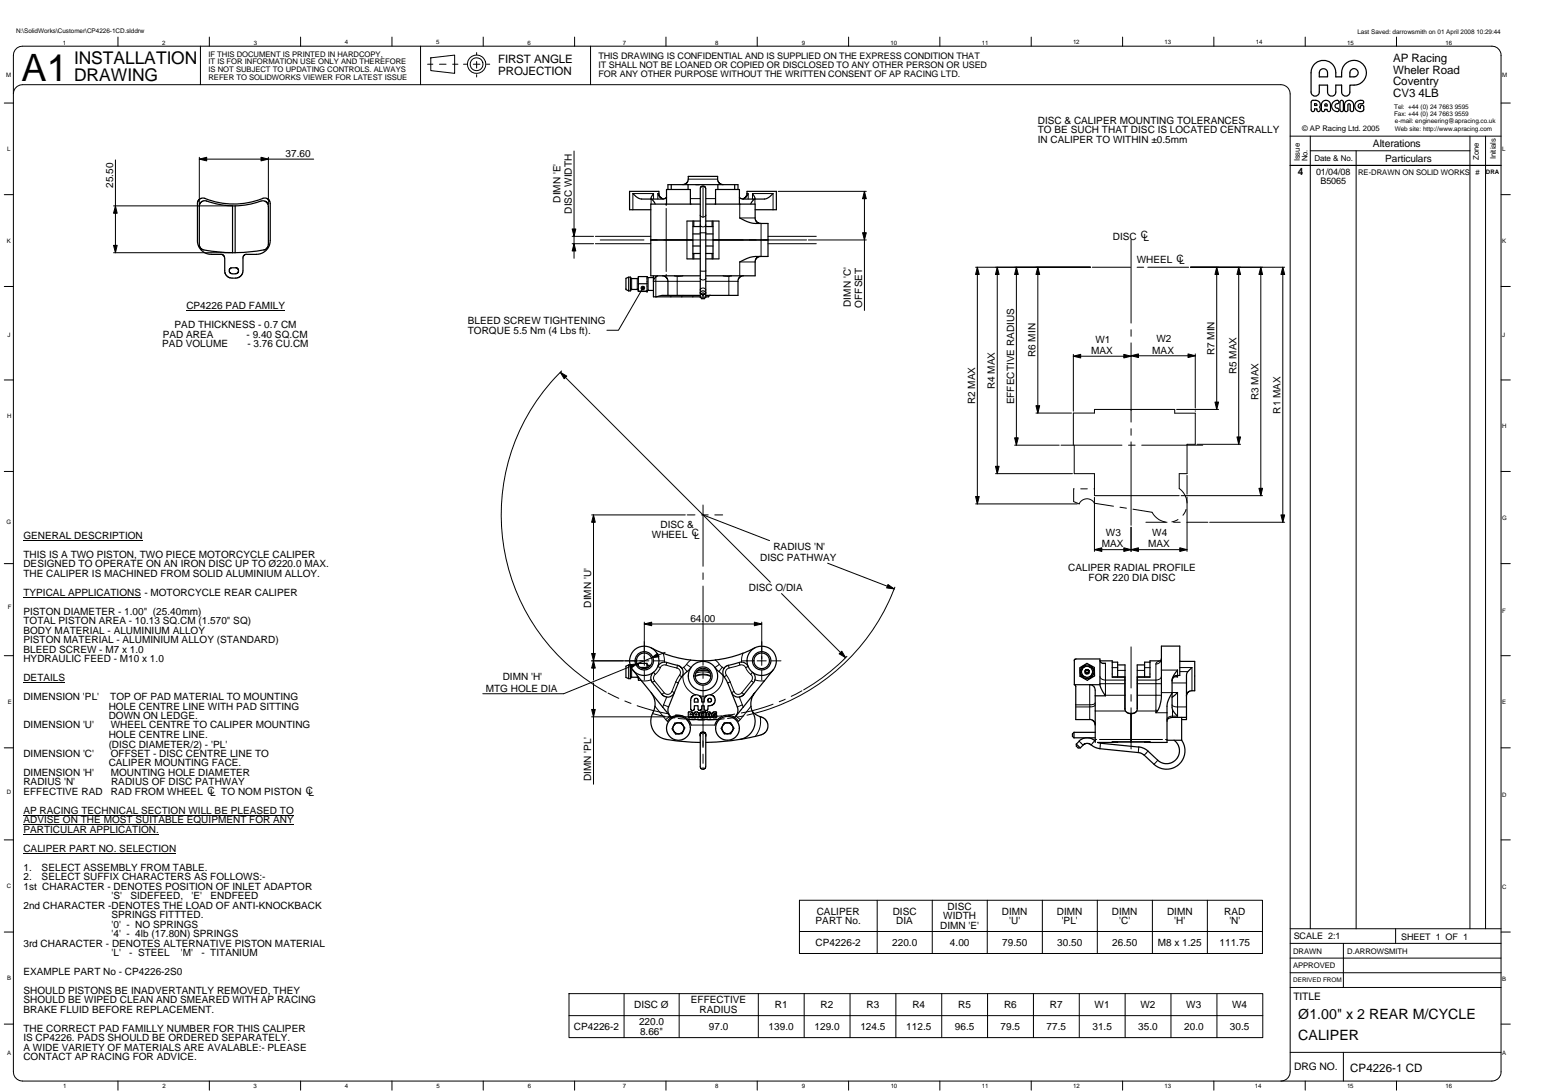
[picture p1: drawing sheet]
<svg xmlns="http://www.w3.org/2000/svg" width="297mm" height="210mm" viewBox="0 0 297 210" stroke-linecap="round" stroke-linejoin="round" font-family="sans-serif">
<g fill="none" stroke="#000" stroke-width=".19">
<path d="M.8 19.8h1.8M2.6 18.1a1.76 1.76 0 0 1 1.7-1.8h242.3a1.78 1.78 0 0 1 1.8 1.8v188.2a1.78 1.78 0 0 1-1.8 1.8M3.2 9.3l1.1-.4h282.9a1.75 1.75 0 0 1 1.8 1.7v195.7a1.76 1.76 0 0 1-1.8 1.8h-282.9a1.77 1.77 0 0 1-1.7-1.8v-195.7a1.79 1.79 0 0 1 .6-1.3zM22.7 7.1v1.8M38.6 8.9v7.4M40.3 7.1v1.8M57.9 7.1v1.8M75.5 7.1v1.8M81 8.9v7.4M82.3 12.4h1M82.9 11.1l4.6-.5v3.5l-4.6-.5zM84.6 12.4h1.3"/>
<path d="M87.1 12.4h1.1M89.2 12.4h.6M91.1 12.4h1.3M91.8 10.1v.5M91.8 11.8v1.3M91.8 14.4v.4M93 7.1v1.8M93.7 12.4h.6M110.6 7.1v1.8M113.7 8.9v7.4M128.2 7.1v1.8M145.8 7.1v1.8"/>
<path d="M163.4 7.1v1.8M180.9 7.1v1.8M198.5 7.1v1.8M216.1 7.1v1.8M233.7 7.1v1.8M251.3 7.1v1.8M268.8 7.1v1.8M289 19.8h1.7M.8 37.5h1.8M21.9 39.6h22.8M22.2 30.8v17.8M38.4 30.6h22"/>
<path d="M38.4 30.3v9M51.7 30.3v9M110.5 29.1v20.6M125.3 38.3v1M125.8 38.3v-1h-4v3.1M126.8 37.3h-.2v1M127.9 38.2h.4M128.2 39.3v.3M128.3 39.3h-.1M132.5 34.5h5.7M132.9 38.2h1.9M135.3 35.8v6"/>
<path d="M135.9 38.2h1.8M142.3 38.2h.4M142.3 39.3h.2M142.4 39.3v2.7h3M143.8 37.3h.2v1M144.9 38.3v-1h3.9v3.1M145.3 38.3v1M149.8 36.8h17M166.4 36.8v23M248.3 31.8h40.7M248.4 26.2h40.6M252.2 29h30.8"/>
<path d="M252.2 26.2v152.6M261.1 29v149.8M283 26.2v152.6M286 26.2v152.6M289 37.5h1.7M.8 55.1h1.8M21.9 48.6h22.8M35.9 59.8h19M110.1 46.9h4.2M110.1 45.5h4.2M114.6 46.9h10.7M114.6 45.5h10.7"/>
<path d="M115.5 46.2h8.5M121.6 53.6v2.1M122.7 53.6v2.1M123.8 55.4l-4.7 8.2h-2.3M124.8 53.4v2.5M125.2 46.2h1.3M126.3 53.3v.8h-.5M127.8 46.2h15.2M128.2 40.1v12.2M128.2 52.8v.3M129.2 56.9v.2M130.4 53.2v.9"/>
<path d="M130.4 54.1h-4.1v3M130.4 54.1v2.8M130.4 54.1h4.4M131.5 56.9l-.2 .2M132.2 42.5v7.3M133.4 56.9v.2M134.8 41.4l.1 .2 .4 .2M134.8 43.3a.57 .57 0 0 0 .5 .4 .57 .57 0 0 0 .6-.4M134.8 44.8h1.1M134.8 52.1h1.1M134.8 53.6a.58 .58 0 0 0 .5 .3 .58 .58 0 0 0 .6-.3M134.8 55.8a.56 .56 0 0 1 .5-.4 .56 .56 0 0 1 .6 .4"/>
<path d="M135.3 56.7v.5M135.9 41.4l-.1 .2-.5 .2M138.4 42.5v7.3M140.3 53.2v.9h-4.4M142.1 54.1h-1.8v2.8M144.3 46.2h1.3M145.4 50.4h-3v2.7M146.5 43v6.4M146.8 46.2h8.5M147.8 46.9h9.3M147.8 45.5h9.3M155.6 46.2h11.2"/>
<path d="M187.8 51.4h22.1M188.1 51.4v45.6M192 51.4v39.8M195.7 51.4v34.3M199.8 51.4v28.1M210.3 51.4h7.3M217.7 46.1v16.1M218.9 51.4h1.3M221 51.4h7.8M234.2 51.4v27.4M238.5 51.4v34.1M242.7 51.4v44"/>
<path d="M246.9 51.4v49.1M247.3 51.4h-18.1M289 55.1h1.7M.8 73.1h1.8M107.9 71.6l40.4 40.5M108.1 71.4a38.9 38.9 0 0 0 8.6 61.8M199.4 79.5h6.9M206.6 68.2v10.9M206.6 68.6h11.1M217.7 68.5h12.4M217.7 78.8h.1M217.7 63.5v1.2"/>
<path d="M217.7 66v15.2M226.5 78.8h8.1M230.1 68.1v10.4M230.1 79.1v.1M289 73.1h1.7M.8 90.7h1.8M113.9 99.1h18M114.3 99.1v31.8M132.3 99.1h1.5M135.1 99.1h1.2M135.3 97.2v11.8M135.3 99.1l12.8 5"/>
<path d="M137.6 99.1h1.5M187.8 97h19.6M191.6 91.2h14.9M195.3 85.7h8.6M204.3 85.7h11.7M206.6 85.7v-6.2h4.1v-.7h15.4v.7h4v6h-1.6v5.7h-1.5v2.8a3.7 3.7 0 0 1 1.5 2.8M206.8 94.1l-.1 2.4 1 .5a1.64 1.64 0 0 1 1.5-1 1.64 1.64 0 0 1 1.5 .9l3.7 .5M206.8 85.7v5.5h3.9v4.2h16.3M208 94.1h1.3M210.6 94.1h.1M210.7 95.7v10.4M215.6 97.6l1.2 .2"/>
<path d="M217.3 85.7h1.2M217.7 82.5v1.3M217.7 85v16.1M218.1 98l3.7 .6a3.6 3.6 0 0 0 2.5 1.9M219.8 85.7h11.7M226.8 100l-1.2 .4M227.4 95.4h15.7M228.3 98l-.6 1.2M228.5 91.5v3.6M228.5 95.7v10.4M230.5 85.5h8.3M289 90.7h1.7"/>
<path d="M.8 108.5h1.8M4.5 104h23M4.5 115h22.7M124 119.7v8.4M135.3 110.3v1.2M135.3 112.8v15.2M146.6 119.7v8.4M150.4 114.2l12.4 12.4M159.3 108.4l12.8 4.9M172.3 113a39.5 39.5 0 0 1-26.9 24.3M210.7 105.8h17.8M217.7 101.5v4.6"/>
<path d="M220.6 100.5h4.1M225.9 100.5h1.3M228.5 100.5h4M232.9 100.5h14.4M289 108.5h1.7M.8 126.2h1.8M4.5 131.4h8.1M113.9 127.2h11M113.9 138h21.1M114.3 131.4v19.5M117 133.4l2.1 1M120.3 134.9l1.2 .5"/>
<path d="M121.6 128.6v1.7M122.7 135.8l2.8 .9 3.3 .7M122.7 130v.3M124 128.9v2M124 120.1h22.6M124.8 128.1v.4M125.3 130.9l-.7 .1h-1.1M125.6 131.4l.4-.4 1.8 2.3M125.6 137.4l2.4 .5M125.8 127.2h1.9M125.8 129.4l.3 .4M126.1 135.9l2.1 2.6"/>
<path d="M126.1 129.8a.9 .9 0 0 0-.1 1.2M126.6 128.3l.5 .2M127.1 128.5l-1 1.3M127.6 125.7l.3 1.7M127.7 135.7l-.1 .4M127.7 135.7l1 .4M128 125.6l-19.5 7.9h-15.6M128.2 138.5l.3 .3M128.2 128l2.1 .6M128.2 128a.88 .88 0 0 0-1.1 .5M128.4 134.2l-.7 1.5M128.4 127.5l-.2 .5"/>
<path d="M128.7 138l1.2 .2M129 137.8l-.8 .7M129.3 133.1l.5 .2M129.3 133.1a.87 .87 0 0 1-1.5 .2l-.4 .3M130.1 137.6l1.2 .1M130.1 131.3l-.8 1.8M130.1 131.3l.5 .1M130.3 128.6a.89 .89 0 0 1 .5 1.4M130.4 128.1l-.1 .5M130.6 138.3l1.2 .1M130.8 130l.4 .3M130.8 130l-.7 1.3"/>
<path d="M131.3 128.7l.3-.3 .7 .9M131.4 130a3.9 3.9 0 0 0 2.5 3.7M132.2 127.9l-.6 .5M132.2 127.9l.8 .6M132.4 138.5h1.3M132.9 127l-.7 .9M133.1 139.6h4.5M133.8 130.2a3.4 3.4 0 0 1 3 0M133.8 130.1a3.7 3.7 0 0 1 3 0M133.9 129.5a4.2 4.2 0 0 1 2.8 0M134.2 129.2l1-.2 1.3 .2M134.3 138.6h1.3"/>
<path d="M134.7 133.9h1.3M135.3 129.3v1.3M135.3 131.8v11.8M137.5 138.5l-1.3 .1M137.7 127l.3 .3a.44 .44 0 0 1 .4 .5 .44 .44 0 0 1-.4 .4l-.4 .3M138.5 127.9l.5 .5M138.9 137.8l-3.1 .1-3.2-.1M139 128.4l-.6 .9M139 128.4l.4 .3M139.2 130a3.9 3.9 0 0 1-2.4 3.7M139.4 138.3l-1.2 .2M139.8 130l.8 1.3"/>
<path d="M139.8 130l-.4 .3M140.2 128.1l.2 .5M140.4 128.6a.89 .89 0 0 0-.6 1.4M140.6 131.3l-.5 .1M140.6 131.3l.7 1.8M141.3 138.1l-1.2 .2M141.3 133.1a.88 .88 0 0 0 1.5 .2M141.3 133.1l-.5 .2M141.5 137.4l-1.3 .2M142.3 127.5l.1 .5-2 .6M142.3 134.2l.6 1.5-1 .4M142.4 128a1.11 1.11 0 0 1 1.2 .5l.4-.2"/>
<path d="M142.5 138.5l-.3 .3M142.8 133.3l.4 .3M142.9 127.2h2M142.9 135.7l.2 .4M143 125.7l-.3 1.7M143.2 137.8l-1.3 .2M143.5 128.5l.6 .9 .4 .4M144.5 129.8a.9 .9 0 0 1 .1 1.2M144.6 135.9l-2.1 2.6-.8-.7M144.6 131l.5 .4M144.6 131l-1.8 2.3M144.9 129.4l-.4 .4"/>
<path d="M145.1 137.4l-1.3 .2M145.3 130.9l.7 .1h1.1M145.8 127.2h1.7M146.3 137.9a4.6 4.6 0 0 1-.9 3.8M146.6 128.9v2M148.4 127.2h1.9M148.8 135.5l-2.8 1-3.3 .7M151.2 134.6l-1.2 .5M154.4 132.9l-2.1 1.1M163 126.3a38.8 38.8 0 0 1-8.3 6.5M207.1 136.1h2.7v2.4M207.1 135.7h2.7v.4a1.03 1.03 0 0 0 1-.4"/>
<path d="M209.8 131.8v3.9a.94 .94 0 0 0 1-.4M210.8 136.8h5.9M211.7 131.6h1.1M211.7 130.2a.97 .97 0 0 0 1.1 .7M212.2 127.7h.6v3.2M212.8 131.6l-.1 2.2M212.8 130.9v.7M212.8 131.6h3.8M212.8 130.9h3.8M214.1 128.5h1.1M214.1 130.4h2.5M215.2 129h1.4"/>
<path d="M216.6 136.4h.1M216.6 133.8h-3.8v.1M217.6 137.3v.1M217.7 124.5v7.9M217.7 133.7v1.3M217.7 136.2v7.9M217.9 137.3v.1M218.8 136.8h3.7v.4h2.2M218.9 136.4h.1M218.9 129h1.4M218.9 133.8h3.6v3h.3M218.9 131.6h3.6v2.2h1.1"/>
<path d="M218.9 130.9h3.6M218.9 130.4h2.5M220.3 128.5h1.1M222.5 130.9v.7h1.1M222.5 127.8v3.1M223.6 130.2a.97 .97 0 0 1-1.1 .7M223.6 126.8a1.05 1.05 0 0 1-1.1 1M223.6 127.2a.81 .81 0 0 0-1.1 .6M223.6 133.3h2M223.6 129h3.1v1.3h-.7M225.6 131.4h2.8M225.6 135.7a1.03 1.03 0 0 0 1.1 .4"/>
<path d="M225.6 133.3h1.1v2.8M225.7 136.6v1.2a.9 .9 0 0 0-1 .7M226.7 136.1h1.7M226.7 136.1v1.7h-1v.3M227.1 129.3h1.6M227.1 128.5h2.4v4.4M289 126.2h1.7M.8 143.9h1.8M4.5 156.9h52.1M4.5 158.7h52.1M135.3 147.7v.4M135.3 145.1v1.8"/>
<path d="M135.3 142.6v1.3M135.3 140.9v.4M207.7 142.7l.8 .7M210.8 142.6l-.7 .8M210.8 142.3h.3M211.7 142.3h12.1M211.9 143l-.2 1.1M214.1 142.8h7.3M219.2 143.8l-.1 1M221 144.6l-.7 .8M222.9 146.3l-.7 .8M224.4 142.3h.3"/>
<path d="M289 143.9h1.7M.8 179.4h1.8M.8 161.6h1.8M4.5 160.6h26.1M4.5 164.2h29.4M153.9 173.3h89.1v10.2h-89.1zM153.9 179.3h89.1M168.9 173.3v10.2M179.5 173.3v10.2M190.1 173.3v10.2M200.7 173.3v10.2M211.2 173.3v10.2"/>
<path d="M221.8 173.3v10.2M232.4 173.3v10.2M248.4 178.8h40.6M268.7 178.8v2.8M289 179.4h1.7M289 161.6h1.7M.8 197.1h1.8M109.5 191.2h133.6v8.5h-133.6zM109.5 195.5h133.6M120.1 191.2v8.5M130.7 191.2v8.5M146 191.2v8.5"/>
<path d="M154.8 191.2v8.5M163.6 191.2v8.5M172.5 191.2v8.5M181.3 191.2v8.5M190.1 191.2v8.5M198.9 191.2v8.5M207.8 191.2v8.5M216.6 191.2v8.5M225.4 191.2v8.5M234.3 191.2v8.5M248.4 190.1h40.6M248.4 187.2h40.6"/>
<path d="M248.4 181.6h40.6M248.4 184.4h40.6M258.6 181.6v8.5M289 197.1h1.7M22.7 208.1v1.7M40.3 208.1v1.7M57.9 208.1v1.7M75.5 208.1v1.7M93 208.1v1.7M110.6 208.1v1.7M128.2 208.1v1.7M145.8 208.1v1.7"/>
<path d="M163.4 208.1v1.7M180.9 208.1v1.7M198.5 208.1v1.7M216.1 208.1v1.7M233.7 208.1v1.7M248.4 202.5h40.6M251.3 208.1v1.7M258.6 202.5v5.6M268.8 208.1v1.7"/>
<circle cx="91.8" cy="12.4" r="1.24"/>
<circle cx="91.8" cy="12.4" r="1.77"/>
</g>
<g fill="none" stroke="#000" stroke-width=".23">
<path d="M252.5 19.4a1.06 1.06 0 0 1 1.3 .1 1.06 1.06 0 0 1 .3 1.2l.1 .4-.3 .4-.2-.1-.2-.4h-.4v.2a.33 .33 0 0 1-.4 .3 .33 .33 0 0 1-.3-.3zM253.1 20l.4 .1v.2h-.4zM253.2 12.2a2.39 2.39 0 0 1 2.5-.4 2.39 2.39 0 0 1 1.5 2.2v.8h1.1a2.47 2.47 0 0 1 1.1-2.8 2.47 2.47 0 0 1 2.9 .3 2.38 2.38 0 0 1 .6 2.6 2.38 2.38 0 0 1-2.2 1.5h-.8v1.3a.79 .79 0 0 1-.8 .8 .79 .79 0 0 1-.8-.8v-1.3h-1.1v1.3a.79 .79 0 0 1-.8 .8 .79 .79 0 0 1-.8-.8v-1.3h-1.6v1.3a.79 .79 0 0 1-.8 .8 .79 .79 0 0 1-.8-.8v-4.2l.3-.7zM254.2 13.5a.8 .8 0 0 1 .8-.2 .8 .8 0 0 1 .6 .7v.8h-1.6v-.8zM254.6 19.6a.88 .88 0 0 1 1-.2 .88 .88 0 0 1 .5 .8v1.1l-.2 .2-.4-.2v-.3h-.5a.34 .34 0 0 1-.2 .5 .34 .34 0 0 1-.4-.3v-1zM256.7 19.6l.4-.3h.5l.1 .5-.1 .1a.46 .46 0 0 0-.6 .5 .46 .46 0 0 0 .6 .4l.1 .5-.1 .2a1.08 1.08 0 0 1-1.1-.7 1.08 1.08 0 0 1 .2-1.2zM258 19.5l.2-.2 .4 .2v1.7l-.2 .3-.4-.2zM259.1 19.6a.88 .88 0 0 1 .9-.2 .88 .88 0 0 1 .6 .8v1.1l-.5 .2-.2-.2v-1.1a.22 .22 0 0 0-.2-.2 .22 .22 0 0 0-.2 .2v1a.33 .33 0 0 1-.3 .3 .33 .33 0 0 1-.4-.3v-1zM260.2 13.3a.79 .79 0 0 1 1 .2 .79 .79 0 0 1 .1 1l-.4 .3h-1v-1.1zM261.1 19.6l.5-.3h.6a.33 .33 0 0 1 .3 .4 .33 .33 0 0 1-.3 .3h-.5l-.2 .2v.4l.4 .2v-.2a.33 .33 0 0 1 .3-.3 .33 .33 0 0 1 .3 .3v.7a1.06 1.06 0 0 1-1.5-.2 1.06 1.06 0 0 1 .1-1.5zM39.5 38.2l-.6-.1-.4 .2-.5 .7 .1 8 .5 .9 .7 .7 1 .3 2.4 .1 .4 .2 .1 .5M39.5 38.2a14.8 14.8 0 0 0 11.1 0"/>
<path d="M44.8 39.6h.5M44.8 39.6a21.5 21.5 0 0 1-5.2-.9l-.8 .1-.4 .8v7.7l.2 .4 .4 .3a19.3 19.3 0 0 0 5.8 .6M44.8 39.6v9h.5M45.3 39.6v9a21.8 21.8 0 0 0 5.8-.6l.4-.3 .1-.6M45.3 39.6a18.9 18.9 0 0 0 5.2-.9l.8 .2 .3 .6 .1 7.6M50.5 38.2l.7-.1 .3 .1 .5 .8v7.3l-.1 .7-.6 1.1-.9 .7-1 .2-2.1-.1-.3 .2-.2 .4v2.6M121.8 37.3l.9 .7 .5 .3h2.2M125.4 38.3l.7 .9M125.8 37.3l-.4 .6-.1 .4M126.6 37.3l.4 .6 .8 .4M126.8 37.3l.2 .6 .5 .3M126.8 37.3v-.5h-5.6v3.6h4.1"/>
<path d="M128.1 38.2l.2-.2-.5 .3h-2.4M128.3 39.3v-2.8h4.6v2.8M129.2 35.5h3.3M129.2 35.5v1M129.2 35.5h-.6v1M131.4 35.5h.4l.5-.4 .2-.4v-.7h5.7v.7l.2 .4 .4 .4h.4M132.5 35.5v1M132.5 35.5h5.7M132.9 39.2l.2 .1M134.8 39.3h-9.5v13.8h9.5M135.9 39.3h9.5v2.9l.4 .6 .6 .2M137.7 39.2l-.1 .1"/>
<path d="M137.7 39.3v-2.8h4.6v2.8M138.2 35.5h3.2M138.2 35.5v1M141.4 35.5h.7v1M141.4 35.5v1M142.3 38l.8 .3h2.1l-.7 .9M143.1 38.2l.6-.5 .1-.9h5.7v3.6h-4.1M144 37.3l-.4 .6-.7 .4M144.9 37.3l.4 .7v.3M148.8 37.3l-.8 .7-.6 .3h-2.2M255.1 20h.3l.1 .4h-.5zM43.3 49.7v2.7l.1 .4 .4 .5 .6 .2 1.4-.1 .7-.4 .3-.9"/>
<path d="M45.3 51.5l.5 .3v.6l-.3 .3h-.8M45.3 51.5h-.8l-.3 .3v.6l.2 .2 .3 .1M120.5 53.6l.9-.3v2.7h-.4l-.5-.3zM121 53.3v2.7M122.9 54.6h1.7M122.9 55.9l-.1-.2h-1.2l-.2 .2M122.9 53.4l-.2 .2h-1.1l-.2-.2M124.6 53.2v2.8h-1.7M124.6 56.1h.1M124.6 56.1h-1.7M124.6 53.2h-1.7v2.9M124.6 53.2l.2 .2h1"/>
<path d="M124.8 55.9l-.2 .2M124.8 55.9h1M125.3 46.2h6.9M125.8 53.1v4h9M126.6 53.1l-.5 .3-.3 .7M127.5 53.1l.7 .2 .3 .5 .1 3.1M128.6 56.9h6.2M128.6 56.9h-1.2l-1.1 .2M129.8 53.1h1.7M132.2 46.2h1.2v3.6M132.2 42.5h2.6M132.2 49.8h2.6"/>
<path d="M133.4 48.8h.2M133.4 47.3h1.4M133.4 43.6h.2M133.4 45h1.4M133.4 42.5v3.7h-1.2M133.6 48.8h1.2M133.6 48.8v1M133.6 42.5v1.1h1.2M134.8 57.2h1.1M134.9 56.2l.5-.2 .4 .3v.2l-.5 .2 .3-.1-.4-.2-.1 .2 .2 .1h-.1l-.4-.2zM135.9 47.3h1.4M135.9 45h1.4"/>
<path d="M135.9 48.8h1.2v1M135.9 43.6h1.2M135.9 57.2v-20.9l-.2-.4-.5-.1-.4 .4v21M135.9 42.5h2.5M135.9 57.2l-.3 .3h-.5l-.3-.3M135.9 49.8h2.5M136.7 56.8l-.3 .3h-.5M137.1 48.8h.2M137.1 43.6h.2M137.1 42.5v1.1M137.3 42.5v3.7h1.1M138.4 46.2h-1.1v3.6"/>
<path d="M138.4 46.2h9.4M139.2 53.1h1.7M142.4 42a5.8 5.8 0 0 0 4 1h1.4v6.4h-1.4a6.2 6.2 0 0 0-4 1M143.1 53.1l-.7 .2-.3 .5v3.1h-6.2M146.4 49.4l-.6 .2-.4 .5v3h-9.5M121 128h.3M121 128l-.5 .2v1.3v.9l.5 .2h.4v-2.4M121 128v2.6M121.8 129l3.6 4.4M122.9 130.6l-.2-.3h-1.2l-.1 .3M122.9 128.1h.1M122.9 130.3v.6h.5"/>
<path d="M122.9 128.1v-.4h1.7v.9M123.2 128.5h1.4M124.6 127.8l.1 .2 .5 .1M125.3 130.8l.2 .4 1.9 2.4 .7 .5a1.34 1.34 0 0 0 1.7-.8M125.4 124.7a21.4 21.4 0 0 0 12.3 2.3M125.4 133.4a3.5 3.5 0 0 1 .6 3l-.2 .5a3.5 3.5 0 0 0 2 5.3 24.6 24.6 0 0 0 7 .7M125.4 133.4l3.6 4.4M125.8 129.4a1.4 1.4 0 0 0-.5 1.5M126.6 128.3a1.66 1.66 0 0 1 2.4-.6l1.6 .4 .7 .6M129.2 138.1l-.7 .7M129.2 138.1l.9-.4h.9l.9 .3 .6 .5M129.9 139.2l1.2-.1 .7 1-.5 1.1-1.2 .1-.7-1z"/>
<path d="M131.3 128.7a1.46 1.46 0 0 1-.1 1.6M131.5 139.6l-.6-.5-.7 .1-.6 .5-.1 .6 .3 .5 .6 .4h.6l.6-.5M131.5 139.6l.2 .4-.2 .6M132.5 138.5l.6 1.1M132.5 138.5h5.7l-.6 1.1M132.5 137.2l.1 1h.2l.1-.3h.2l.1 .3 .2-.2M132.5 137.2l.1-.2 .6 .1 .2 .2v.4M132.9 137.4h.1l.1 .1h-.2zM133 128.5l-.1 .2a6.7 6.7 0 0 0-2.3 2.7l-2 4.9 .1 1.1 .5 .7M133.4 137.7l.1 .3M133.6 137.5v.7h.2l.1-.2h.3M133.6 137.5l.2-.4h.5l.2 .2v.7l-.2 .2-.1-.2"/>
<path d="M133.7 136.4v-.6h.7v.7l.2 .2h.3l.2-.3M133.7 134.5h.6l.1 .6h-.7zM133.9 137.4h.2l.1 .2h-.3zM134.2 129.2l1.2-.3 1.1 .3M135.2 137l.2 .1v.2l-.4 .2 .1 .3 .3 .1-.2 .3-.4-.1-.2-.3 .1-.6 .5-.2M135.5 137.2l.1-.2 .2 .1v.9l-.1 .2-.2-.1v-.9M136.3 134.8l.2-.4 .4 .1 .1 .3-.1 .2-.3 .1h-.3v-.3M136.3 137.5l.1-.1h.1l.1 .7 .3-.1-.1-.8-.2-.2h-.3l-.3 .3v.8l.1 .1 .2-.2M136.3 137.5v.5M136.8 133.7l.5 .2 .3 .4 .1 .5-.2 .5-.5 .4-.7 .1v.7l-.3 .3-.4-.2v-.8h-.5v.6M136.8 133.7l-.6 .1-.4 .3-.2 .5v.5h-.5l-.1-.8-.6-.5-.6-.1-.5 .2-.3 .7v1.9l.3 .3 .3-.1 .1-.3M137.6 128.5l1.6 1.5"/>
<path d="M137.8 137l.1 .1v.2l-.5 .2 .1 .3h.1v-.1M137.8 137l-.5 .1-.3 .3v.4l.2 .3 .4 .1 .3-.1 .1-.5-.3-.1-.1 .2M139.2 130l.9 1.4 1.9 4.8v1l-.6 .9M139.4 139.1h1.2l.7 1.1-.6 1h-1.3l-.6-1zM140 139.1l-.4 .1-.4 .3-.2 .9 .4 .6 .7 .2M140 139.1l.7 .3 .4 .7-.2 .7-.5 .4h-.3M140.2 128l-.5 .2-.3 .4a1.48 1.48 0 0 0 0 1.7M140.2 128.1l1.8-.5a1.47 1.47 0 0 1 2 .7M141.4 138.1l.8 .7M141.4 138.1l-.8-.4h-.9l-.9 .3-.6 .5M144.5 135.9l.8 2.1 .1 1-.2 .8-.4 1-.6 .6-.8 .6-1 .3M144.6 135.9v-1.2l.6-1.3-3.5 4.4"/>
<path d="M144.9 129.4a1.4 1.4 0 0 1 .2 2l-1.9 2.2-.8 .5a1.29 1.29 0 0 1-1.6-.8M144.9 136.9l.8 .7 1.2 .6 .5 .3 .4 1-.1 1-.5 .6-.5 .3-4.3 .9M145.3 124.7a21.6 21.6 0 0 1-7.6 2.3M148.8 129l-3.6 4.4M206.8 131.8l.3 .2v6.5h2.7M206.8 131.8h4.9M207.9 128.5l1.4-.8 1.4 .8v1.6l-1.4 .8-1.4-.7zM209.8 131.8a1.28 1.28 0 0 1 1 1.7v.4M209.8 138.5l.5 .1 .3 .3 .2 .7M210.8 139.1v.3M210.8 133.9v9M211.7 131.8v-5h-4.7l-.2 .3v4.7"/>
<path d="M211.7 127.1a.77 .77 0 0 0 1.1 .6M211.7 131.8l.4 .9 .7 1.2h-2M211.8 127.2h2.3v.2M214.1 127.4v3M214.1 127.4h1.1v2.9M214.1 130.3h2.5v5.4a1.25 1.25 0 0 0 .8 1.6 1.25 1.25 0 0 0 1.5-.9M215.2 128h1.4v8.6M216.8 137.1l.9 .3M217.7 137.4v5.4M218.7 137l-1 .4M220.3 128h-1.4v8.4M221.4 127.4v3"/>
<path d="M221.4 130.3h-2.5v6.1M221.4 127.4h-1.1v2.9M223.4 127.2h-2v.2M223.6 126.8l-.2 .4M225.6 133.4a5.8 5.8 0 0 0-.9 4.2v5.3l-10.6-.1v.1h-2.8l7.9 .9M225.6 131l.1 5.3a2.52 2.52 0 0 0 1 1.5M225.6 131.1l.1-.5 .3-.4 .5-.2h.6v-5.6h-3.5v9.2a5.8 5.8 0 0 1-1.1 3.6M226.4 130.1l.3 .2M226.7 133.3l-1.1 .9M226.7 129l-.7 1-.4 1M227.1 127.3h2.9v5.6l-1.1 .2-.4 .4-.1 .5M227.5 138.1v4.4h-2.8"/>
<path d="M228.4 138.1v.4h-.9M228.4 138.1h-2.7a.95 .95 0 0 0-1 .7M229.5 128.5a2.04 2.04 0 0 0-1.1 1.5v8.1M132.9 140l-.1-.7-.7-.9-.8-.4-.8-.1-1 .3-.6 .5-.5 .8-.1 .8 .3 1 .5 .6 .9 .5 .7 .1 .9-.3 .8-.5 .4-.9 .1-.8M134.8 141.7l.1-.6 .5-.2 .4 .2 .1 .6M134.9 141.1l.3-.2 .3 .1 .4 .5v6l-.2 .4-.4 .2-.3-.2-.2-.2v-6.4zM142.3 140.2l-.1-.7-.4-.8-.8-.6-.9-.2-.7 .1-.9 .5-.5 .7-.3 1 .2 .7 .4 .8 .8 .6 .9 .2 .7-.1 .9-.5 .5-.8 .2-.9M142.4 142.3l-3.1 .4-3.4 .2M206.8 140.9v1.1M206.8 142h4M206.8 140.9h4M206.8 140.9l-.3 .3v.5l.3 .3"/>
<path d="M207.2 143.2l.8 .8M207.2 143.2v.4l.3 .4h.5l.6-.7 .5-.2h.5l.4 .3M207.7 142.7l-.5 .5M210.8 142.6l-.8-.5-.8-.1-.8 .2-.7 .4M215.2 142.8l-1.1 .1M220.3 142.8l1.1 .1M226 142.5l.5 .4 .4 .6 .2 .8-.1 .7-.6 1.1-.6 .5-.7 .3-.9 .1-.9-.3-2.5-2.3-.9-.5-.7-.1M227.5 142.5l.5 1.1a3.4 3.4 0 0 1-.4 2.8l-.7 .8-.9 .6-1.2 .2h-1l-1.3-.6-2.3-2.2-.6-.3-8-.8-.7-.2-.8-.5"/>
<circle cx="124" cy="127.2" r="2.83"/>
<circle cx="124" cy="127.2" r="1.77"/>
<circle cx="124" cy="127.2" r="1.5"/>
<circle cx="135.3" cy="130.1" r="1.77"/>
<circle cx="135.3" cy="130.1" r="2.83"/>
<circle cx="135.3" cy="130.1" r="1.5"/>
<circle cx="146.6" cy="127.2" r="1.77"/>
<circle cx="146.6" cy="127.2" r="2.83"/>
<circle cx="146.6" cy="127.2" r="1.5"/>
<circle cx="209.3" cy="129.3" r="1.06"/>
<circle cx="209.3" cy="129.3" r=".43"/>
<circle cx="209.3" cy="129.3" r="1.31"/>
<circle cx="209.3" cy="129.3" r=".29"/>
</g>
<g fill="#000" stroke="#000" stroke-width=".19">
<path d="M22.2 39.6l.4 1.4h-.7z" fill-rule="evenodd"/>
<path d="M38.4 30.6l1.4-.3v.7z" fill-rule="evenodd"/>
<path d="M50.2 30.3l1.5 .3-1.5 .4z" fill-rule="evenodd"/>
<path d="M166.4 36.8l.4 1.4h-.8z" fill-rule="evenodd"/>
<path d="M21.9 47.2h.7l-.4 1.4z" fill-rule="evenodd"/>
<path d="M110.1 44.1h.7l-.3 1.4z" fill-rule="evenodd"/>
<path d="M110.5 46.9l.3 1.4h-.7z" fill-rule="evenodd"/>
<path d="M123.5 55.2l.4-.1-.1 .3 .1-.3 .2 .3v.2l-.2 .1-.3 .1z" fill-rule="evenodd"/>
<path d="M166 44.8h.8l-.4 1.4z" fill-rule="evenodd"/>
<path d="M188.1 51.4l.4 1.4h-.7z" fill-rule="evenodd"/>
<path d="M192 51.4l.3 1.4h-.7z" fill-rule="evenodd"/>
<path d="M195.7 51.4l.3 1.4h-.7z" fill-rule="evenodd"/>
<path d="M199.8 51.4l.3 1.4h-.7z" fill-rule="evenodd"/>
<path d="M234.2 51.4l.4 1.4h-.7z" fill-rule="evenodd"/>
<path d="M238.5 51.4l.3 1.4h-.7z" fill-rule="evenodd"/>
<path d="M242.7 51.4l.4 1.4h-.7z" fill-rule="evenodd"/>
<path d="M246.9 51.4l.4 1.4h-.7z" fill-rule="evenodd"/>
<path d="M107.9 71.6l1.2 .8-.5 .5z" fill-rule="evenodd"/>
<path d="M199.4 78.1h.7l-.3 1.4z" fill-rule="evenodd"/>
<path d="M206.6 68.6l1.4-.4v.7z" fill-rule="evenodd"/>
<path d="M216.3 68.2l1.4 .4-1.4 .3z" fill-rule="evenodd"/>
<path d="M217.7 68.5l1.5-.4v.7z" fill-rule="evenodd"/>
<path d="M228.7 68.1l1.4 .4-1.4 .3z" fill-rule="evenodd"/>
<path d="M233.9 77.4h.7l-.4 1.4z" fill-rule="evenodd"/>
<path d="M114.3 99.1l.3 1.4h-.7z" fill-rule="evenodd"/>
<path d="M187.8 95.6h.7l-.4 1.4z" fill-rule="evenodd"/>
<path d="M191.6 89.7h.7l-.3 1.5z" fill-rule="evenodd"/>
<path d="M195.3 84.3h.7l-.3 1.4z" fill-rule="evenodd"/>
<path d="M238.1 84.1h.7l-.3 1.4z" fill-rule="evenodd"/>
<path d="M242.4 94h.7l-.4 1.4z" fill-rule="evenodd"/>
<path d="M170.9 112.5l1.2 .8-1.4-.1z" fill-rule="evenodd"/>
<path d="M210.7 105.8l1.4-.4v.7z" fill-rule="evenodd"/>
<path d="M216.3 105.4l1.4 .4-1.4 .3z" fill-rule="evenodd"/>
<path d="M217.7 105.8l1.5-.4v.7z" fill-rule="evenodd"/>
<path d="M227.1 105.4l1.4 .4-1.4 .3z" fill-rule="evenodd"/>
<path d="M246.6 99.1h.7l-.4 1.4z" fill-rule="evenodd"/>
<path d="M113.9 125.8h.7l-.3 1.4z" fill-rule="evenodd"/>
<path d="M113.9 136.5h.7l-.3 1.5z" fill-rule="evenodd"/>
<path d="M114.3 127.2l.3 1.4h-.7z" fill-rule="evenodd"/>
<path d="M121.2 128l1.4-.2-1.1 .8z" fill-rule="evenodd"/>
<path d="M124 120.1l1.5-.4v.7z" fill-rule="evenodd"/>
<path d="M125.4 126.6l1.2-.8 .3 .6z" fill-rule="evenodd"/>
<path d="M145.2 119.7l1.4 .4-1.4 .3z" fill-rule="evenodd"/>
<path d="M161.5 125.8l.5-.5 .8 1.3z" fill-rule="evenodd"/>
</g>
<text font-size="7.3" x="4.2" y="15.6">A1</text>
<g font-size="3.4">
<text x="14.3" y="12.4">INSTALLATION</text>
<text x="14.3" y="15.6">DRAWING</text>
</g>
<g font-size="2.7">
<text x="249.9" y="196.2">Ø1.00&quot; x 2 REAR M/CYCLE</text>
<text x="249.9" y="200.2">CALIPER</text>
</g>
<g font-size="2.2">
<text x="268.2" y="12">AP Racing</text>
<text x="95.9" y="12.1">FIRST ANGLE</text>
<text x="95.9" y="14.4">PROJECTION</text>
<text x="268.2" y="14.2">Wheler Road</text>
<text x="268.2" y="16.4">Coventry</text>
<text x="268.2" y="18.7">CV3 4LB</text>
<text x="259.9" y="206.3">CP4226-1 CD</text>
</g>
<g font-size="2">
<text x="264.3" y="28.3">Alterations</text>
<text x="249" y="192.5">TITLE</text>
<text x="249.1" y="205.9">DRG NO.</text>
</g>
<g font-size="1.9">
<text x="199.8" y="23.8">DISC &amp; CALIPER MOUNTING TOLERANCES</text>
<text x="199.8" y="25.7">TO BE SUCH THAT DISC IS LOCATED CENTRALLY</text>
<text x="199.8" y="27.5">IN CALIPER TO WITHIN ±0.5mm</text>
<text x="55" y="30.2">37.60</text>
<text x="249.8" y="33.7">4</text>
<text x="266.7" y="31.1">Particulars</text>
<text x="21.8" y="36.2" transform="rotate(-90 21.8 36.2)">25.50</text>
<text x="107.9" y="39" transform="rotate(-90 107.9 39)">DIMN 'E'</text>
<text x="110.1" y="41.1" transform="rotate(-90 110.1 41.1)">DISC WIDTH</text>
<text x="214.2" y="46.1">DISC C</text>
<text x="220.1" y="46.4">L</text>
<text x="218.8" y="50.6">WHEEL C</text>
<text x="227" y="50.9">L</text>
<text x="35.9" y="59.5">CP4226 PAD FAMILY</text>
<text x="163.8" y="59.1" transform="rotate(-90 163.8 59.1)">DIMN 'C'</text>
<text x="166" y="59.2" transform="rotate(-90 166 59.2)">OFFSET</text>
<text x="31.3" y="65">PAD AREA</text>
<text x="33.6" y="63.1">PAD THICKNESS - 0.7 CM</text>
<text x="47.5" y="65">- 9.40 SQ.CM</text>
<text x="90" y="62.4">BLEED SCREW TIGHTENING</text>
<text x="90" y="64.3">TORQUE 5.5 Nm (4 Lbs ft).</text>
<text x="210.9" y="66">W1</text>
<text x="222.6" y="65.9">W2</text>
<text x="31.2" y="66.8">PAD VOLUME</text>
<text x="47.6" y="66.8">- 3.76 CU.CM</text>
<text x="199.3" y="68.7" transform="rotate(-90 199.3 68.7)">R6 MIN</text>
<text x="210.1" y="68.1">MAX</text>
<text x="221.8" y="68.1">MAX</text>
<text x="233.8" y="68.4" transform="rotate(-90 233.8 68.4)">R7 MIN</text>
<text x="187.7" y="77.8" transform="rotate(-90 187.7 77.8)">R2 MAX</text>
<text x="191.5" y="74.9" transform="rotate(-90 191.5 74.9)">R4 MAX</text>
<text x="195.2" y="77.8" transform="rotate(-90 195.2 77.8)">EFFECTIVE RADIUS</text>
<text x="238" y="72.1" transform="rotate(-90 238 72.1)">R5 MAX</text>
<text x="242.3" y="77" transform="rotate(-90 242.3 77)">R3 MAX</text>
<text x="246.5" y="79.6" transform="rotate(-90 246.5 79.6)">R1 MAX</text>
<text x="127.1" y="101.6">DISC &amp;</text>
<text x="4.5" y="107.4">THIS IS A TWO PISTON, TWO PIECE MOTORCYCLE CALIPER</text>
<text x="4.5" y="103.7">GENERAL DESCRIPTION</text>
<text x="125.5" y="103.5">WHEEL C</text>
<text x="133.7" y="103.8">L</text>
<text x="146.3" y="108">DISC PATHWAY</text>
<text x="148.9" y="105.8">RADIUS 'N'</text>
<text x="212.1" y="105.4">MAX</text>
<text x="212.9" y="103.2">W3</text>
<text x="221" y="105.4">MAX</text>
<text x="221.8" y="103.2">W4</text>
<text x="4.5" y="109.2">DESIGNED TO OPERATE ON AN IRON DISC UP TO Ø220.0 MAX.</text>
<text x="4.5" y="111">THE CALIPER IS MACHINED FROM SOLID ALUMINIUM ALLOY.</text>
<text x="144.1" y="113.8">DISC O/DIA</text>
<text x="205.6" y="109.9">CALIPER RADIAL PROFILE</text>
<text x="209.6" y="111.8">FOR 220 DIA DISC</text>
<text x="4.5" y="118.3">PISTON DIAMETER - 1.00&quot; (25.40mm)</text>
<text x="4.5" y="114.7">TYPICAL APPLICATIONS - MOTORCYCLE REAR CALIPER</text>
<text x="113.8" y="117" transform="rotate(-90 113.8 117)">DIMN 'U'</text>
<text x="132.9" y="119.7">64.00</text>
<text x="4.5" y="120.1">TOTAL PISTON AREA - 10.13 SQ.CM (1.570&quot; SQ)</text>
<text x="4.5" y="122">BODY MATERIAL - ALUMINIUM ALLOY</text>
<text x="4.5" y="123.8">PISTON MATERIAL - ALUMINIUM ALLOY (STANDARD)</text>
<text x="4.5" y="125.6">BLEED SCREW - M7 x 1.0</text>
<text x="4.5" y="127.4">HYDRAULIC FEED - M10 x 1.0</text>
<text x="4.5" y="131.1">DETAILS</text>
<text x="96.8" y="130.9">DIMN 'H'</text>
<text x="4.5" y="134.7">DIMENSION 'PL'</text>
<text x="20.9" y="136.6">HOLE CENTRE LINE WITH PAD SITTING</text>
<text x="21.2" y="134.7">TOP OF PAD MATERIAL TO MOUNTING</text>
<text x="93.5" y="133.1">MTG HOLE DIA</text>
<text x="4.5" y="140.2">DIMENSION 'U'</text>
<text x="20.9" y="138.4">DOWN ON LEDGE.</text>
<text x="20.9" y="142">HOLE CENTRE LINE.</text>
<text x="20.9" y="143.9">(DISC DIAMETER/2) - 'PL'</text>
<text x="21.3" y="140.2">WHEEL CENTRE TO CALIPER MOUNTING</text>
<text x="4.5" y="145.7">DIMENSION 'C'</text>
<text x="4.5" y="149.3">DIMENSION 'H'</text>
<text x="20.9" y="147.5">CALIPER MOUNTING FACE.</text>
<text x="21.3" y="149.3">MOUNTING HOLE DIAMETER</text>
<text x="21.3" y="145.7">OFFSET - DISC CENTRE LINE TO</text>
<text x="4.5" y="151.2">RADIUS 'N'</text>
<text x="4.5" y="153">EFFECTIVE RAD</text>
<text x="21.3" y="153">RAD FROM WHEEL C</text>
<text x="21.4" y="151.2">RADIUS OF DISC PATHWAY</text>
<text x="40.5" y="153.3">L TO NOM PISTON</text>
<text x="58.9" y="152.8">C</text>
<text x="59.4" y="153.3">L</text>
<text x="113.8" y="150.4" transform="rotate(-90 113.8 150.4)">DIMN 'PL'</text>
<text x="4.5" y="158.5">ADVISE ON THE MOST SUITABLE EQUIPMENT FOR ANY</text>
<text x="4.5" y="160.3">PARTICULAR APPLICATION.</text>
<text x="4.5" y="156.6">AP RACING TECHNICAL SECTION WILL BE PLEASED TO</text>
<text x="4.5" y="167.6">1.</text>
<text x="4.5" y="163.9">CALIPER PART NO. SELECTION</text>
<text x="8" y="167.6">SELECT ASSEMBLY FROM TABLE.</text>
<text x="4.5" y="169.4">2.</text>
<text x="4.5" y="171.2">1st CHARACTER - DENOTES POSITION OF INLET ADAPTOR</text>
<text x="8" y="169.4">SELECT SUFFIX CHARACTERS AS FOLLOWS:-</text>
<text x="21.4" y="173.1">'S'</text>
<text x="25.1" y="173.1">SIDEFEED,</text>
<text x="36.9" y="173.1">'E'</text>
<text x="40.5" y="173.1">ENDFEED</text>
<text x="4.5" y="174.9">2nd CHARACTER -DENOTES THE LOAD OF ANTI-KNOCKBACK</text>
<text x="21.4" y="176.7">SPRINGS FITTTED.</text>
<text x="21.4" y="178.5">'0' - NO SPRINGS</text>
<text x="157" y="177.9">PART No.</text>
<text x="157.2" y="176">CALIPER</text>
<text x="171.8" y="176">DISC</text>
<text x="172.5" y="177.9">DIA</text>
<text x="181" y="178.8">DIMN 'E'</text>
<text x="181.6" y="177">WIDTH</text>
<text x="182.4" y="175.1">DISC</text>
<text x="192.9" y="176">DIMN</text>
<text x="194.3" y="177.9">'U'</text>
<text x="203.5" y="176">DIMN</text>
<text x="204.4" y="177.9">'PL'</text>
<text x="214.1" y="176">DIMN</text>
<text x="215.5" y="177.9">'C'</text>
<text x="224.7" y="176">DIMN</text>
<text x="226.1" y="177.9">'H'</text>
<text x="235.7" y="176">RAD</text>
<text x="236.7" y="177.9">'N'</text>
<text x="4.5" y="182.2">3rd CHARACTER - DENOTES ALTERNATIVE PISTON MATERIAL</text>
<text x="21.4" y="180.4">'4' - 4lb (17.80N) SPRINGS</text>
<text x="21.4" y="184">'L'</text>
<text x="24.9" y="184">- STEEL</text>
<text x="34.8" y="184">'M'</text>
<text x="38.8" y="184">- TITANIUM</text>
<text x="157" y="182.1">CP4226-2</text>
<text x="171.7" y="182.1">220.0</text>
<text x="182.9" y="182.1">4.00</text>
<text x="192.9" y="182.1">79.50</text>
<text x="203.5" y="182.1">30.50</text>
<text x="214.1" y="182.1">26.50</text>
<text x="222.9" y="182.1">M8 x 1.25</text>
<text x="234.8" y="182.1">111.75</text>
<text x="4.5" y="187.6">EXAMPLE PART No - CP4226-2S0</text>
<text x="4.5" y="191.3">SHOULD PISTONS BE INADVERTANTLY REMOVED, THEY</text>
<text x="4.5" y="193.1">SHOULD BE WIPED CLEAN AND SMEARED WITH AP RACING</text>
<text x="4.5" y="194.9">BRAKE FLUID BEFORE REPLACEMENT.</text>
<text x="122.1" y="194">DISC Ø</text>
<text x="123" y="197.4">220.0</text>
<text x="133" y="193.1">EFFECTIVE</text>
<text x="134.7" y="194.9">RADIUS</text>
<text x="149.2" y="194">R1</text>
<text x="158" y="194">R2</text>
<text x="166.8" y="194">R3</text>
<text x="175.6" y="194">R4</text>
<text x="184.5" y="194">R5</text>
<text x="193.3" y="194">R6</text>
<text x="202.1" y="194">R7</text>
<text x="210.7" y="194">W1</text>
<text x="219.5" y="194">W2</text>
<text x="228.4" y="194">W3</text>
<text x="237.2" y="194">W4</text>
<text x="4.5" y="198.6">THE CORRECT PAD FAMILLY NUMBER FOR THIS CALIPER</text>
<text x="4.5" y="200.4">IS CP4226. PADS SHOULD BE ORDERED SEPARATELY.</text>
<text x="4.5" y="202.2">A WIDE VARIETY OF MATERIALS ARE AVALABLE:- PLEASE</text>
<text x="110.5" y="198.3">CP4226-2</text>
<text x="123.2" y="199.2">8.66&quot;</text>
<text x="136.5" y="198.3">97.0</text>
<text x="148" y="198.3">139.0</text>
<text x="156.8" y="198.3">129.0</text>
<text x="165.6" y="198.3">124.5</text>
<text x="174.4" y="198.3">112.5</text>
<text x="183.8" y="198.3">96.5</text>
<text x="192.6" y="198.3">79.5</text>
<text x="201.5" y="198.3">77.5</text>
<text x="210.3" y="198.3">31.5</text>
<text x="219.1" y="198.3">35.0</text>
<text x="228" y="198.3">20.0</text>
<text x="236.8" y="198.3">30.5</text>
<text x="4.5" y="204.1">CONTACT AP RACING FOR ADVICE.</text>
</g>
<g font-size="1.7">
<text x="115.2" y="11.4">THIS DRAWING IS CONFIDENTIAL AND IS SUPPLIED ON THE EXPRESS CONDITION THAT</text>
<text x="115.2" y="13.2">IT SHALL NOT BE LOANED OR COPIED OR DISCLOSED TO ANY OTHER PERSON OR USED</text>
<text x="115.2" y="14.9">FOR ANY OTHER PURPOSE WITHOUT THE WRITTEN CONSENT OF AP RACING LTD.</text>
<text x="253.3" y="33.7">01/04/08</text>
<text x="254.2" y="35.4">B5065</text>
<text x="249" y="180.8">SCALE 2:1</text>
<text x="269.7" y="180.8">SHEET 1 OF 1</text>
</g>
<g font-size="1.5">
<text x="40.1" y="10.9">IF THIS DOCUMENT IS PRINTED IN HARDCOPY,</text>
<text x="40.1" y="12.4">IT IS FOR INFORMATION USE ONLY AND THEREFORE</text>
<text x="40.1" y="13.9">IS NOT SUBJECT TO UPDATING CONTROLS. ALWAYS</text>
<text x="40.1" y="15.4">REFER TO SOLIDWORKS VIEWER FOR LATEST ISSUE</text>
<text x="250.7" y="25.2">© AP Racing Ltd. 2005</text>
<text x="250.2" y="31.1" transform="rotate(-90 250.2 31.1)">Issue</text>
<text x="251.7" y="31.1" transform="rotate(-90 251.7 31.1)">No.</text>
<text x="253" y="31">Date &amp; No.</text>
<text x="261.4" y="33.6">RE-DRAWN ON SOLID WORKS</text>
<text x="284" y="33.6">#</text>
<text x="284.7" y="30.8" transform="rotate(-90 284.7 30.8)">Zone</text>
<text x="287.9" y="30.7" transform="rotate(-90 287.9 30.7)">Initials</text>
<text x="248.9" y="183.7">DRAWN</text>
<text x="259.4" y="183.6">D.ARROWSMITH</text>
<text x="248.9" y="186.4">APPROVED</text>
</g>
<g font-size="1.2">
<text x="3.1" y="6.4">N:\SolidWorks\Customer\CP4226-1CD.slddrw</text>
<text x="12.1" y="8.6">1</text>
<text x="31.2" y="8.6">2</text>
<text x="48.8" y="8.6">3</text>
<text x="66.4" y="8.6">4</text>
<text x="84" y="8.6">5</text>
<text x="101.6" y="8.6">6</text>
<text x="119.9" y="8.6">7</text>
<text x="137.7" y="8.6">8</text>
<text x="154.3" y="8.6">9</text>
<text x="171.4" y="8.6">10</text>
<text x="189" y="8.6">11</text>
<text x="206.6" y="8.6">12</text>
<text x="224.2" y="8.6">13</text>
<text x="241.8" y="8.6">14</text>
<text x="259.4" y="8.6">15</text>
<text x="261.3" y="6.5">Last Saved: darrowsmith on 01 April 2008 10:29:44</text>
<text x="278.3" y="8.6">16</text>
<text x="1.2" y="14.9">M</text>
<text x="289.2" y="14.9">M</text>
<text x="268.4" y="21">Tel: +44 (0) 24 7663 9595</text>
<text x="268.4" y="22.2">Fax: +44 (0) 24 7663 9559</text>
<text x="268.5" y="23.6">e-mail: engineering@apracing.co.uk</text>
<text x="1.4" y="29.1">L</text>
<text x="268.5" y="25.2">Web site: http://www.apracing.com</text>
<text x="289.2" y="29.1">L</text>
<text x="286.1" y="33.5">DRA</text>
<text x="1.3" y="46.7">K</text>
<text x="289.2" y="46.8">K</text>
<text x="1.4" y="64.8">J</text>
<text x="289.2" y="64.8">J</text>
<text x="1.4" y="80.5">H</text>
<text x="289.2" y="82.4">H</text>
<text x="1.3" y="100.8">G</text>
<text x="289.2" y="100.2">G</text>
<text x="1.5" y="117.2">F</text>
<text x="289.2" y="117.9">F</text>
<text x="1.5" y="135.5">E</text>
<text x="289.2" y="135.6">E</text>
<text x="1.3" y="152.9">D</text>
<text x="289.2" y="153.3">D</text>
<text x="1.3" y="171">C</text>
<text x="289.2" y="171">C</text>
<text x="1.4" y="188.6">B</text>
<text x="249" y="189">DERIVED FROM</text>
<text x="289.2" y="188.8">B</text>
<text x="1.4" y="203.1">A</text>
<text x="289.2" y="203.1">A</text>
<text x="12.1" y="209.4">1</text>
<text x="31.3" y="209.4">2</text>
<text x="48.8" y="209.4">3</text>
<text x="66.4" y="209.4">4</text>
<text x="84" y="209.4">5</text>
<text x="101.6" y="209.4">6</text>
<text x="119.9" y="209.4">7</text>
<text x="137.7" y="209.4">8</text>
<text x="154.3" y="209.4">9</text>
<text x="171.5" y="209.4">10</text>
<text x="189" y="209.4">11</text>
<text x="206.6" y="209.3">12</text>
<text x="224.2" y="209.4">13</text>
<text x="241.6" y="209.4">14</text>
<text x="259.3" y="209.4">15</text>
<text x="278.3" y="209.4">16</text>
</g>
</svg>
